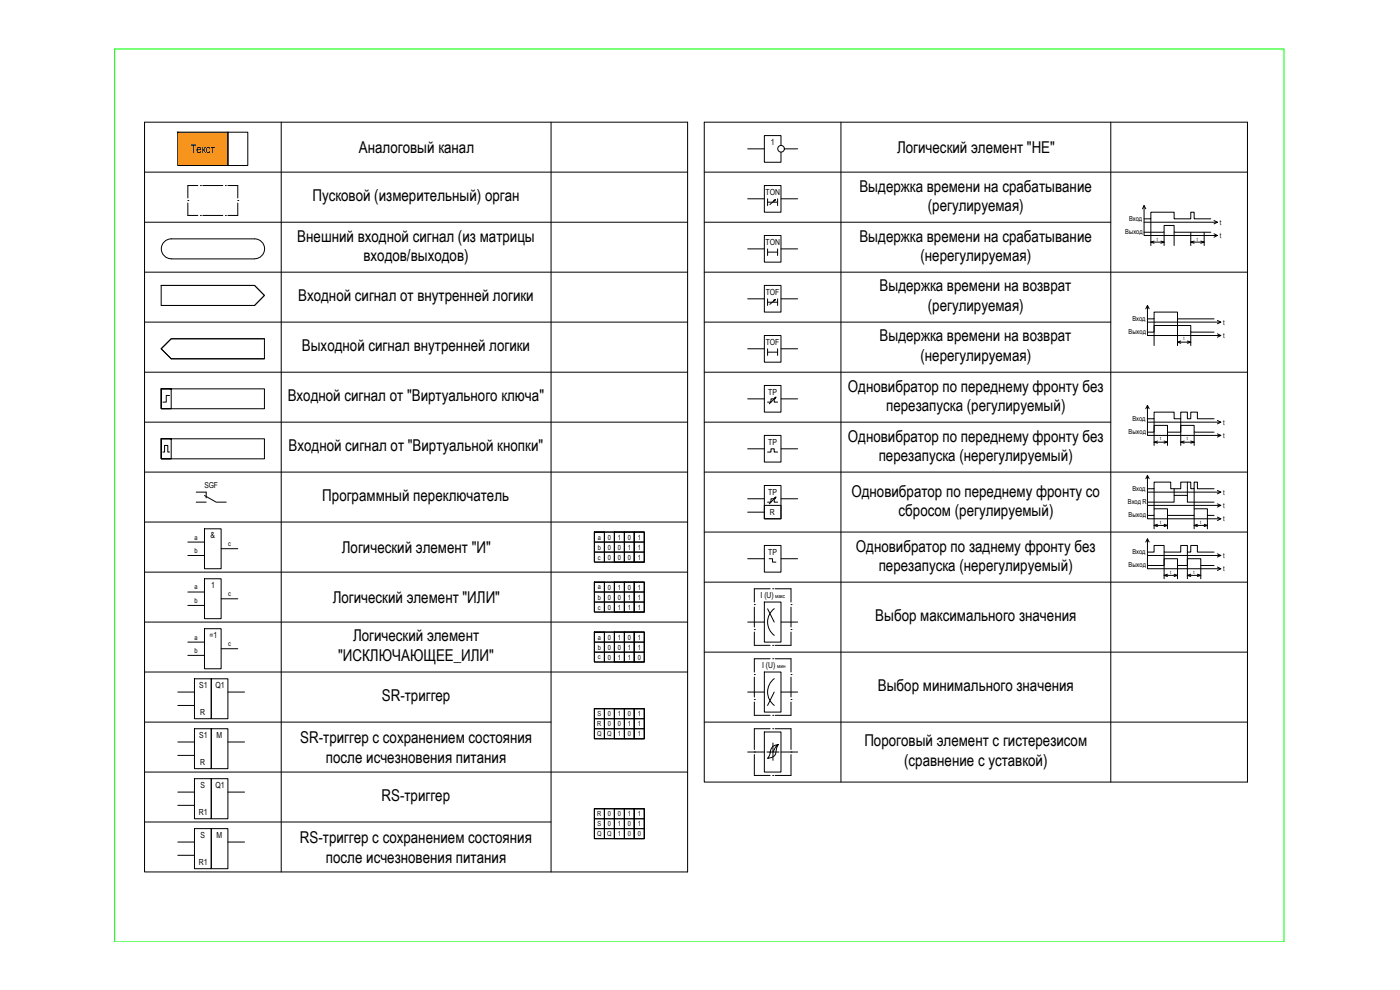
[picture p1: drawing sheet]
<svg xmlns="http://www.w3.org/2000/svg" width="420mm" height="297mm" viewBox="0 0 420 297" stroke-linecap="round" stroke-linejoin="round" font-family="sans-serif">
<!-- layer: 0 -->
<g fill="none" stroke="#000" stroke-width=".3">
<path d="M43.4 36.7h163v224.9h-163zM53.4 39.7h15v10h-15zM68.4 39.7h6v10h-6zM84.4 36.7v224.9M165.4 36.7v224.9M211.4 36.7h163v198h-163zM252.4 36.7v198M333.4 36.7v198M43.4 51.6h163M211.4 51.6h163M224.4 44.7h5M224.4 59.6h5"/>
<path d="M229.4 55.7h5v8h-5zM230.4 59.6v2.1M232.7 59.9l-.3 .5M233.4 59.6v2.1M234.4 43.6v-2.9h-5v8h5v-3M234.4 59.6h5M235.4 44.7h4M43.4 66.7h163M76.4 71.7h-25a2.98 2.98 0 0 0-3 3 2.98 2.98 0 0 0 3 2.9l25 .1M76.4 71.7a2.98 2.98 0 0 1 3 3 2.98 2.98 0 0 1-3 2.9M211.4 66.7h122M224.4 74.7h5"/>
<path d="M229.4 70.7h5v8h-5zM230.4 74.7v2M230.4 75.6h3M230.4 60.7h3M232.2 60.1l.5-.2-1.7 1.5M233.4 74.7v2M234.4 74.7h5M342.9 62.7l.5-1 .5 1M343.4 65.7h2v-2h7v2h5v-2h1v2h5M343.4 69.7h6v-2.1h3v2.1h11M343.4 61.7v9h22M343.4 66.7h22"/>
<path d="M345.4 65.7v8M345.4 72.6h4M346.4 72.3l-1 .3 1 .4M348.4 72.3l1 .3-1 .4M349.4 69.7v4M352.4 69.7v4M357.4 69.7v4M357.4 72.6h4M358.4 72.3l-1 .3 1 .4M360.4 72.3l1 .3-1 .4M361.4 69.7v4M364.3 66.2l1.1 .5-1.1 .5"/>
<path d="M364.3 70.1l1.1 .6-1.1 .5M43.4 81.7h163M43.4 96.6h163M48.4 85.6h28l3 3-3 3.1h-28zM211.4 81.7h163M211.4 96.6h122M224.4 89.7h5M229.4 85.6h5v8h-5zM230.4 89.7v2M230.4 90.7h3M232.2 90l.5-.2-1.7 1.5M232.7 89.8l-.3 .5"/>
<path d="M233.4 89.7v2M234.4 89.7h5M343.9 92.7l.5-1 .5 1M344.4 95.7h2v-2.1h7v2.1h10.9M344.4 99.7h2v-2h11v2h6.9M344.4 91.7v9h22M344.4 96.6h22M346.4 95.7v8M353.4 95.7v8M357.4 99.7v4M365.4 96.1l1 .5-1 .6M43.4 111.7h163"/>
<path d="M48.4 104.6l3-3h28v6.1h-28zM48.4 116.7v5.9h3v-5.9h-3h31v5.9h-31zM50.9 118.7h-1v2h-1M79.4 101.6h-28l-3 3 3 3.1h28M211.4 111.7h163M224.4 119.7h5M224.4 104.6h5M229.4 115.7h5v8h-5zM229.4 100.7h5v8h-5zM230.4 104.6v2M230.4 105.7h3M232.4 119.4l.5-.2-.3 .4"/>
<path d="M232.9 119.2l-2 2M233.4 104.6v2M234.4 119.7h5M234.4 104.6h5M353.4 102.7h4M354.4 102.3l-1 .4 1 .3M356.3 102.3l1.1 .4-1.1 .3M365.4 100.2l1 .5-1 .5M43.4 126.7h163M48.4 131.7v6h3v-6h-3h31v6h-31zM48.9 135.6h.5v-2h1v2h.5M211.4 126.7h122"/>
<path d="M224.4 134.7h5M229.4 130.6h5v8h-5zM230.4 135.6h1v-.9h1v.9h1M230.4 120.7h1v-1h1v1h1M234.4 134.7h5M343.9 122.6l.5-.9 .5 .9M344.4 121.7v8.9h22M344.4 125.6h2v-1.9h6v1.9h2v-1.9h1.9v1.9h1.1v-1.9h2v1.9h4.9M344.4 129.7h2v-2.1h4v2.1h4v-2.1h4v2.1h5.9M344.4 126.7h22M346.4 125.6v8M346.4 132.7h4"/>
<path d="M347.4 132.3l-1 .4 1 .3M349.4 132.3l1 .4-1 .3M350.4 129.7v3.9M354.4 132.7h4M354.4 125.6v8M355.4 132.3l-1 .4 1 .3M357.4 132.3l1 .4-1 .3M358.4 129.7v3.9M365.4 126.2l1 .5-1 .5M365.4 130.2l1 .4-1 .5M43.4 141.6h163M43.4 156.6h163"/>
<path d="M61.4 158.7h5v11.9h-5zM178.4 159.6h15v3h-15v-3v9.1h3v-9.1zM181.4 159.6h3v9.1h-3zM184.4 159.6h3v9.1h-3zM187.4 159.6h3v9.1h-3zM190.4 159.6h3v9.1h-3zM211.4 141.6h163M211.4 159.6h163M224.4 149.6h5M224.4 153.7h5M229.4 145.7h5v10h-5zM229.4 151.6h5v4.1h-5z"/>
<path d="M230.4 150.7h1v-1.1h1v1.1h1M232.4 149.4l.5-.3-.3 .5M232.9 149.1l-2 2.1M234.4 149.6h5M343.9 143.6l.5-.9 .5 .9M344.4 146.6h2v-1.9h5v1.9h3v-1.9h3v1.9h1v-1.9h1v1.9h4.9M344.4 150.7h8v-2.1h3.9v2.1h8M344.4 154.6h2v-1.9h4v1.9h8v-1.9h4v1.9h1.9M344.4 142.7v13h22M344.4 147.7h22M344.4 151.6h22M346.4 146.6v6.1"/>
<path d="M346.4 154.6v4.1M346.4 157.6h4M347.4 157.3l-1 .3 1 .4M349.4 157.3l1 .3-1 .4M350.4 154.6v4.1M352.4 146.6v.3M352.4 147v.2M352.4 147.3v.3M352.4 147.7v.3M352.4 148.1v.2M352.4 148.5v.1M356.3 144.7v.2"/>
<path d="M356.3 145v.3M356.3 145.4v.3M356.3 145.8v.2M356.3 146.1v.3M356.3 146.5v.3M356.3 146.9v.3M356.3 147.3v.2M356.3 147.7v.2M356.3 148v.3M356.3 148.4v.2M358.4 146.6v6.1M358.4 154.6v4.1"/>
<path d="M358.4 157.6h4M359.4 157.3l-1 .3 1 .4M361.4 157.3l1 .3-1 .4M362.4 154.6v4.1M365.4 147.2l1 .5-1 .5M365.4 151.2l1 .4-1 .5M365.4 155.2l1 .5-1 .5M43.4 171.7h163M56.4 166.7h5M56.4 162.6h5M56.4 177.6h5M61.4 173.7h5v11.9h-5z"/>
<path d="M66.4 164.6h5M66.4 179.7h5M178.4 174.7h15v2.9h-15v-2.9v8.9h3v-8.9zM178.4 177.6h15v3h-15zM178.4 162.6h15v3.1h-15zM178.4 165.7h15v3h-15zM181.4 174.7h3v8.9h-3zM184.4 174.7h3v8.9h-3zM187.4 174.7h3v8.9h-3zM190.4 174.7h3v8.9h-3zM211.4 174.7h163M224.4 167.6h5"/>
<path d="M229.4 163.7h5v8h-5zM230.8 167.6h1v1.1h1.1M234.4 167.6h5M343.9 162.6l.5-.9 .5 .9M344.4 161.7v8.9h22M344.4 165.7h2v-2h3v2h5v-2h1.9v2h1.1v-2h2v2h4.9M344.4 169.7h5v-2.1h4v2.1h2.9v-2.1h4.1v2.1h3.9M344.4 166.7h22M349.4 165.7v8M349.4 172.6h4M350.4 172.3l-1 .3 1 .4M352.4 172.3l1 .3-1 .4"/>
<path d="M353.4 169.7v4M356.3 165.7v8M356.3 172.6h4.1M357.4 172.3l-1.1 .3 1.1 .4M359.4 172.3l1 .3-1 .4M360.4 169.7v4M365.4 166.2l1 .5-1 .4M365.4 170.1l1 .5-1 .6M43.4 186.6h163M56.4 181.7h5M56.4 196.6h5M56.4 192.7h5"/>
<path d="M61.4 188.6h5v12.1h-5zM66.4 194.6h5M178.4 180.6h15v3h-15zM178.4 189.7h15v3h-15v-3v8.9h3v-8.9zM178.4 192.7h15v3h-15zM178.4 195.7h15v2.9h-15zM181.4 189.7h3v8.9h-3zM184.4 189.7h3v8.9h-3zM187.4 189.7h3v8.9h-3zM190.4 189.7h3v8.9h-3zM211.4 195.7h163M224.4 186.6h5"/>
<path d="M229.4 180.6h5v12.1h-5zM230.4 182.7l2 3.9M232.4 182.6a5 5 0 0 0 0 8M234.4 186.6h5M43.4 201.6h163M43.4 216.7h122M53.4 207.6h5M53.4 211.7h5M58.4 203.7h5v11.9h-5zM58.4 218.7h5v11.9h-5zM63.4 203.7h5v11.9h-5zM63.4 218.7h5v11.9h-5z"/>
<path d="M68.4 207.6h5M178.4 212.6h15v3h-15v-3v9.1h3v-9.1zM178.4 215.6h15v3.1h-15zM178.4 218.7h15v3h-15zM181.4 212.6h3v9.1h-3zM184.4 212.6h3v9.1h-3zM187.4 212.6h3v9.1h-3zM190.4 212.6h3v9.1h-3zM211.4 216.7h163M224.4 207.6h5M229.4 201.6h5v12.1h-5zM229.4 219.6h5v12h-5z"/>
<path d="M232.4 207.6l-2 4.1M232.4 203.6a5 5 0 0 0 0 8M234.4 207.6h5M43.4 231.6h163M53.4 222.6h5M53.4 226.7h5M53.4 237.7h5M58.4 233.6h5v12.1h-5zM63.4 233.6h5v12.1h-5zM68.4 222.6h5M68.4 237.7h5M224.4 225.6h5"/>
<path d="M232 222.9v5.2M232 225.6h1.8M233.6 223.4l-.7 1.7a2.28 2.28 0 0 1-2.5 2.4l.5-.8 .6-2.1a2.15 2.15 0 0 1 2.1-1.2l-.7 .5-.9 1.7h-1.8M234.4 225.6h5M43.4 246.6h122M53.4 241.6h5M53.4 252.6h5M53.4 256.6h5M58.4 248.6h5v12h-5zM63.4 248.6h5v12h-5zM68.4 252.6h5M178.4 242.7h15v3h-15v-3v8.9h3v-8.9z"/>
<path d="M178.4 245.7h15v2.9h-15zM178.4 248.6h15v3h-15zM181.4 242.7h3v8.9h-3zM184.4 242.7h3v8.9h-3zM187.4 242.7h3v8.9h-3zM190.4 242.7h3v8.9h-3z"/>
<circle cx="234.4" cy="44.6" r=".99"/>
</g>
<path d="M53.4 39.7l15 10v-10zM53.4 39.7l15 10h-15z" fill="#f7941d" stroke="#f7941d" stroke-width=".3"/>
<path d="M48.4 85.6h28l3 3-3 3.1h-28" fill="none" stroke="#1e4973" stroke-width=".3"/>
<g fill="none" stroke="#000" stroke-width=".3">
<path d="M59.4 55.7h-3v3.7M60.1 55.7h.1M60.9 55.7h6M67.6 55.7h.1M68.4 55.7h3v3.7M56.4 60.2h.1M56.4 60.9v3.7h3M60.1 64.6h.1M60.9 64.6h6M67.6 64.6h.1M71.4 60.2h.1M71.4 60.9v3.7h-3"/>
<path d="M58.9 147.7h3v1.7M58.9 150.7h3M61.4 148.7l3.5 2h3M231.1 176.7h-4.7v3.9M231.9 176.7h.1M232.6 176.7h4.8v3.9M226.4 188.9h.1M226.4 181.4h.1M226.4 182.2v5.9M226.4 189.7v3.9h4.7M231.1 197.7h-4.7v3.9M231.9 193.6h.1"/>
<path d="M231.9 197.7h.1M232.6 197.7h4.8v3.9M237.4 188.9h.1M237.4 181.4h.1M237.4 182.2v5.9M237.4 189.7v3.9h-4.8M226.4 209.9h.1M226.4 202.4h.1M226.4 203.2v5.9M226.4 210.7v3.9h4.7M231.1 218.7h-4.7v6.2M231.9 214.6h.1"/>
<path d="M231.9 218.7h.1M232.6 218.7h4.8v6.2M237.4 209.9h.1M237.4 202.4h.1M237.4 203.2v5.9M237.4 210.7v3.9h-4.8M226.4 225.6h.1M226.4 226.4v6.3h4.7M231.9 232.7h.1M237.4 225.6h.1M237.4 226.4v6.3h-4.8"/>
</g>
<!-- layer: 0 -->
<path d="M34.4 14.7h350.9v267.9h-350.9z" fill="none" stroke="#0f0" stroke-width=".3"/>
<g font-size="4.9">
<text x="107.7" y="45.9">Аналоговый канал</text>
<text x="269.2" y="45.9">Логический элемент &quot;НЕ&quot;</text>
<text x="257.9" y="57.5">Выдержка времени на срабатывание</text>
<text x="93.8" y="60.4">Пусковой (измерительный) орган</text>
<text x="278.5" y="63.4">(регулируемая)</text>
<text x="89.2" y="72.5">Внешний входной сигнал (из матрицы</text>
<text x="257.9" y="72.5">Выдержка времени на срабатывание</text>
<text x="109.1" y="78.4">входов/выходов)</text>
<text x="276.3" y="78.4">(нерегулируемая)</text>
<text x="264" y="87.5">Выдержка времени на возврат</text>
<text x="89.5" y="90.4">Входной сигнал от внутренней логики</text>
<text x="278.5" y="93.3">(регулируемая)</text>
<text x="90.6" y="105.4">Выходной сигнал внутренней логики</text>
<text x="264" y="102.4">Выдержка времени на возврат</text>
<text x="276.3" y="108.3">(нерегулируемая)</text>
<text x="254.5" y="117.5">Одновибратор по переднему фронту без</text>
<text x="86.3" y="120.4">Входной сигнал от &quot;Виртуального ключа&quot;</text>
<text x="266" y="123.4">перезапуска (регулируемый)</text>
<text x="86.6" y="135.4">Входной сигнал от &quot;Виртуальной кнопки&quot;</text>
<text x="254.5" y="132.5">Одновибратор по переднему фронту без</text>
<text x="263.7" y="138.4">перезапуска (нерегулируемый)</text>
<text x="255.5" y="149">Одновибратор по переднему фронту со</text>
<text x="96.7" y="150.4">Программный переключатель</text>
<text x="269.7" y="154.9">сбросом (регулируемый)</text>
<text x="102.6" y="165.9">Логический элемент &quot;И&quot;</text>
<text x="256.9" y="165.5">Одновибратор по заднему фронту без</text>
<text x="263.7" y="171.4">перезапуска (нерегулируемый)</text>
<text x="99.9" y="180.9">Логический элемент &quot;ИЛИ&quot;</text>
<text x="262.7" y="186.4">Выбор максимального значения</text>
<text x="105.9" y="192.4">Логический элемент</text>
<text x="101.5" y="198.4">&quot;ИСКЛЮЧАЮЩЕЕ_ИЛИ&quot;</text>
<text x="263.4" y="207.4">Выбор минимального значения</text>
<text x="114.6" y="210.4">SR-триггер</text>
<text x="90.1" y="223">SR-триггер с сохранением состояния</text>
<text x="259.4" y="223.9">Пороговый элемент с гистерезисом</text>
<text x="97.8" y="228.8">после исчезновения питания</text>
<text x="271.3" y="229.8">(сравнение с уставкой)</text>
<text x="114.5" y="240.5">RS-триггер</text>
<text x="90" y="253">RS-триггер с сохранением состояния</text>
<text x="97.8" y="258.8">после исчезновения питания</text>
</g>
<text font-size="3.5" x="57.2" y="45.9">Текст</text>
<g font-size="2.5">
<text x="231.4" y="43.6">1</text>
<text x="229.8" y="58.5">TON</text>
<text x="229.8" y="73.6">TON</text>
<text x="229.8" y="88.6">TOF</text>
<text x="229.8" y="103.5">TOF</text>
<text x="230.6" y="118.6">TP</text>
<text x="230.6" y="133.6">TP</text>
<text x="230.6" y="148.5">TP</text>
<text x="231.1" y="154.6">R</text>
<text x="63.2" y="161.5">&amp;</text>
<text x="230.6" y="166.5">TP</text>
<text x="63.4" y="176.6">1</text>
<text x="228.2" y="179.5">I (U)</text>
<text x="62.9" y="191.6">=1</text>
<text x="228.7" y="200.5">I (U)</text>
<text x="59.8" y="206.5">S1</text>
<text x="64.6" y="206.5">Q1</text>
<text x="60.1" y="214.5">R</text>
<text x="59.8" y="221.5">S1</text>
<text x="65" y="221.5">М</text>
<text x="60.1" y="229.5">R</text>
<text x="60.2" y="236.6">S</text>
<text x="64.6" y="236.5">Q1</text>
<text x="59.7" y="244.6">R1</text>
<text x="60.2" y="251.5">S</text>
<text x="65" y="251.5">M</text>
<text x="59.7" y="259.5">R1</text>
</g>
<text font-size="2.4" x="61.3" y="146.5">SGF</text>
<g font-size="2.1">
<text x="337.7" y="70.3">Выход</text>
<text x="338.9" y="66.3">Вход</text>
<text x="366.1" y="67.4">t</text>
<text x="366.1" y="71.4">t</text>
<text x="338.7" y="100.2">Выход</text>
<text x="339.8" y="96.3">Вход</text>
<text x="367.1" y="97.4">t</text>
<text x="367.1" y="101.4">t</text>
<text x="338.7" y="130.3">Выход</text>
<text x="339.8" y="126.2">Вход</text>
<text x="367.1" y="127.4">t</text>
<text x="367.1" y="131.4">t</text>
<text x="339.8" y="147.2">Вход</text>
<text x="367.1" y="148.4">t</text>
<text x="338.5" y="151.3">Вход R</text>
<text x="338.7" y="155.2">Выход</text>
<text x="367.1" y="152.4">t</text>
<text x="58.4" y="161.9">a</text>
<text x="179.4" y="161.9">a</text>
<text x="182.4" y="161.9">0</text>
<text x="185.4" y="161.9">1</text>
<text x="188.4" y="161.9">0</text>
<text x="191.5" y="161.9">1</text>
<text x="367.1" y="156.4">t</text>
<text x="58.4" y="165.9">b</text>
<text x="68.4" y="163.9">c</text>
<text x="179.4" y="164.9">b</text>
<text x="179.4" y="167.9">c</text>
<text x="182.4" y="164.9">0</text>
<text x="182.4" y="167.9">0</text>
<text x="185.4" y="164.9">0</text>
<text x="185.4" y="167.9">0</text>
<text x="188.4" y="167.9">0</text>
<text x="188.5" y="164.9">1</text>
<text x="191.5" y="164.9">1</text>
<text x="191.5" y="167.9">1</text>
<text x="339.8" y="166.2">Вход</text>
<text x="367.1" y="167.4">t</text>
<text x="338.7" y="170.3">Выход</text>
<text x="367.1" y="171.4">t</text>
<text x="58.4" y="176.9">a</text>
<text x="68.4" y="178.9">c</text>
<text x="179.4" y="176.9">a</text>
<text x="179.4" y="179.9">b</text>
<text x="182.4" y="176.9">0</text>
<text x="182.4" y="179.9">0</text>
<text x="185.4" y="179.9">0</text>
<text x="185.4" y="176.9">1</text>
<text x="188.4" y="176.9">0</text>
<text x="188.5" y="179.9">1</text>
<text x="191.5" y="176.9">1</text>
<text x="191.5" y="179.9">1</text>
<text x="58.4" y="180.9">b</text>
<text x="179.4" y="182.9">c</text>
<text x="182.4" y="182.9">0</text>
<text x="185.4" y="182.9">1</text>
<text x="188.5" y="182.9">1</text>
<text x="191.5" y="182.9">1</text>
<text x="58.4" y="191.9">a</text>
<text x="179.4" y="191.9">a</text>
<text x="182.4" y="191.9">0</text>
<text x="185.4" y="191.9">1</text>
<text x="188.4" y="191.9">0</text>
<text x="191.5" y="191.9">1</text>
<text x="58.4" y="195.9">b</text>
<text x="68.4" y="193.9">c</text>
<text x="179.4" y="194.9">b</text>
<text x="179.4" y="197.9">c</text>
<text x="182.4" y="194.9">0</text>
<text x="182.4" y="197.9">0</text>
<text x="185.4" y="194.9">0</text>
<text x="185.4" y="197.9">1</text>
<text x="188.5" y="194.9">1</text>
<text x="188.5" y="197.9">1</text>
<text x="191.4" y="197.9">0</text>
<text x="191.5" y="194.9">1</text>
<text x="179.3" y="214.9">S</text>
<text x="182.4" y="214.9">0</text>
<text x="185.4" y="214.9">1</text>
<text x="188.4" y="214.9">0</text>
<text x="191.5" y="214.9">1</text>
<text x="179.2" y="217.9">R</text>
<text x="179.2" y="220.9">Q</text>
<text x="182.2" y="220.9">Q</text>
<text x="182.4" y="217.9">0</text>
<text x="185.4" y="217.9">0</text>
<text x="185.4" y="220.9">1</text>
<text x="188.4" y="220.9">0</text>
<text x="188.5" y="217.9">1</text>
<text x="191.5" y="217.9">1</text>
<text x="191.5" y="220.9">1</text>
<text x="179.2" y="244.9">R</text>
<text x="182.4" y="244.9">0</text>
<text x="185.4" y="244.9">0</text>
<text x="188.5" y="244.9">1</text>
<text x="191.5" y="244.9">1</text>
<text x="179.2" y="250.9">Q</text>
<text x="179.3" y="247.9">S</text>
<text x="182.2" y="250.9">Q</text>
<text x="182.4" y="247.9">0</text>
<text x="185.4" y="247.9">1</text>
<text x="185.4" y="250.9">1</text>
<text x="188.4" y="247.9">0</text>
<text x="188.4" y="250.9">0</text>
<text x="191.4" y="250.9">0</text>
<text x="191.5" y="247.9">1</text>
</g>
<g font-size="1.7">
<text x="232.7" y="179.5">макс</text>
<text x="233.3" y="200.5">мин</text>
</g>
<g font-size="1.4">
<text x="347.2" y="72.2">t</text>
<text x="359.2" y="72.2">t</text>
<text x="355.2" y="102.2">t</text>
<text x="348.2" y="132.2">t</text>
<text x="356.2" y="132.2">t</text>
<text x="348.2" y="157.1">t</text>
<text x="360.2" y="157.1">t</text>
<text x="351.2" y="172.1">t</text>
<text x="358.2" y="172.1">t</text>
</g>
</svg>
